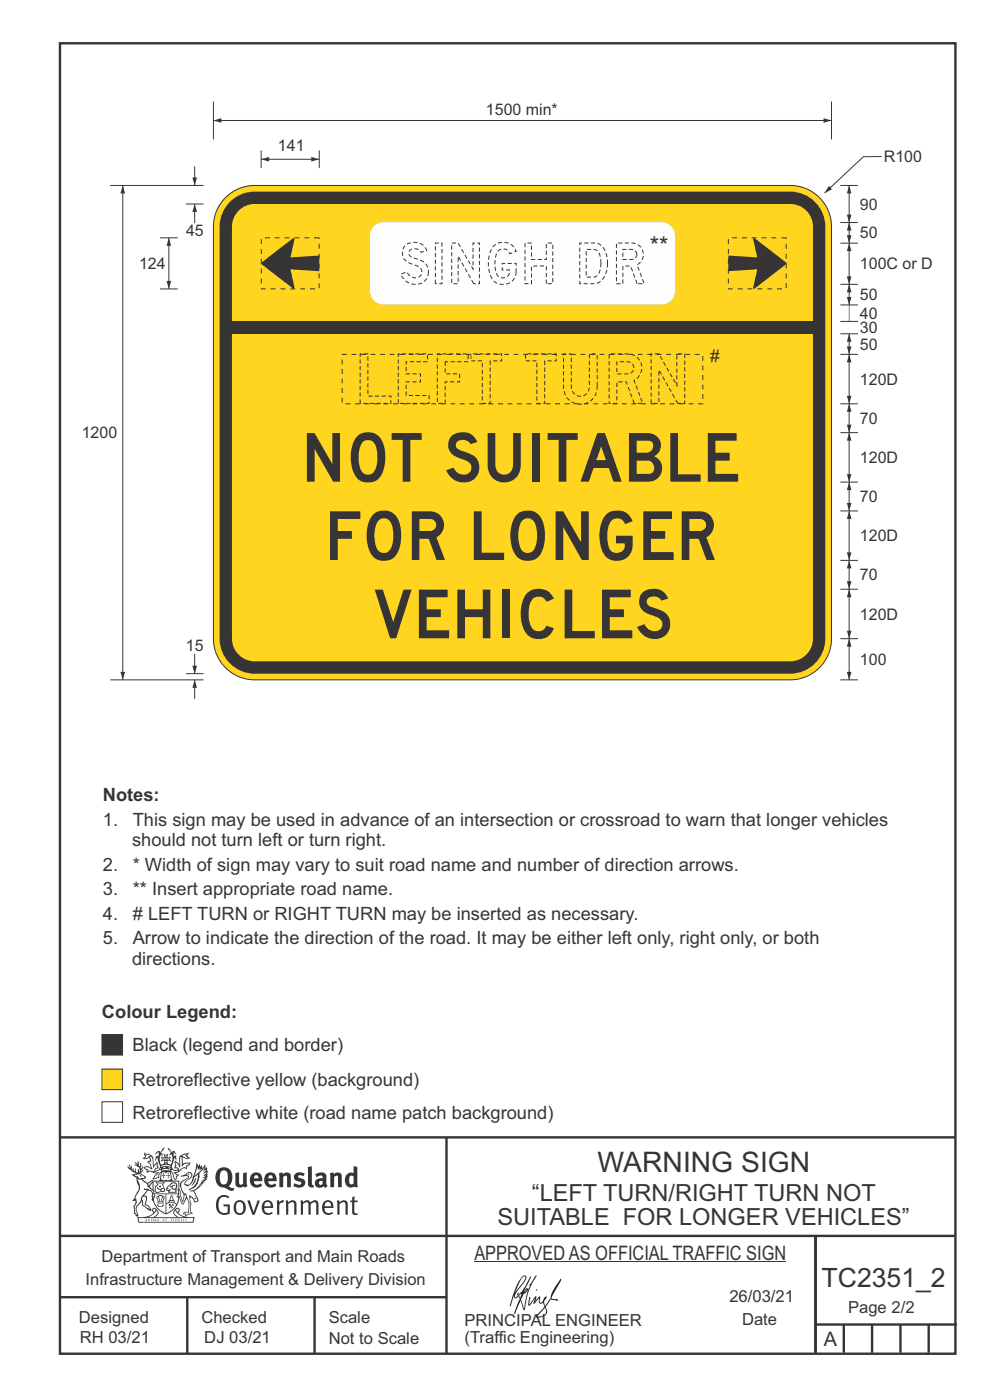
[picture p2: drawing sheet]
<svg xmlns="http://www.w3.org/2000/svg" width="210mm" height="297mm" viewBox="0 0 210 297" stroke-linecap="round" stroke-linejoin="round" font-family="sans-serif">
<g fill="none" stroke="#373435" stroke-width=".51">
<path d="M12.7 9.2h190v278h-190zM12.7 241.3h190M94.7 241.4v45.8M12.7 275.2h82M12.7 262.2h190.1M39.7 275.2v12M66.7 275.2v12M173 262.1v24.9M173 281h30M179 281v6M185 281v6M191 281v6"/>
<path d="M197 281v6"/>
</g>
<path d="M100.6 267.7h66.2" fill="none" stroke="#373435" stroke-width=".21"/>
<path d="M21.6 226.8h4.4v4.4h-4.4z" fill-rule="evenodd" fill="#ffd520" stroke="#373435" stroke-width=".21"/>
<path d="M21.6 219.5h4.4v4.3h-4.4z" fill-rule="evenodd" fill="#373435" stroke="#373435" stroke-width=".21"/>
<g fill="#373435">
<path d="M47 248.4a2.55 2.55 0 0 0 0 2.7l.3 .2a.81 .81 0 0 0 1-1v-.5a1.04 1.04 0 0 0-1.1-1.5zM46.3 248.1a1.82 1.82 0 0 1 2.1-.2 1.82 1.82 0 0 1 .9 1.8 2.29 2.29 0 0 1-.8 2l.7 .3h.5l-.2 .6a2.87 2.87 0 0 1-2-.7 2.12 2.12 0 0 1-1.7-3.1z" fill-rule="evenodd"/>
<path d="M49.9 248.9l.8-.2v2a.46 .46 0 0 0 .3 .6 .46 .46 0 0 0 .6-.3v-2.1l.7-.2v2.4l.2 .5-.5 .3-.3-.3a1.02 1.02 0 0 1-1.2 .3 1.02 1.02 0 0 1-.6-1.1z" fill-rule="evenodd"/>
<path d="M54 249.5l-.1 .5h.9a.49 .49 0 0 0-.2-.6 .49 .49 0 0 0-.6 .1zM53.4 249.1a1.34 1.34 0 0 1 1.6-.2 1.34 1.34 0 0 1 .6 1.5v.2h-1.7a.77 .77 0 0 0 .5 .8 .77 .77 0 0 0 .9-.4l.3 .5a1.59 1.59 0 0 1-2 .2 1.59 1.59 0 0 1-.5-2.1z" fill-rule="evenodd"/>
<path d="M57 249.5l-.1 .5h1a.49 .49 0 0 0-.2-.6 .49 .49 0 0 0-.7 .1zM56.4 249.1a1.34 1.34 0 0 1 1.6-.2 1.34 1.34 0 0 1 .7 1.5v.2h-1.8a.77 .77 0 0 0 .5 .8 .77 .77 0 0 0 .9-.4l.4 .5a1.59 1.59 0 0 1-2.1 .2 1.59 1.59 0 0 1-.5-2.1z" fill-rule="evenodd"/>
<path d="M59.2 248.9l.7-.2 .1 .4a.95 .95 0 0 1 1-.3 .95 .95 0 0 1 .7 .8v2.3h-.8v-2.3a.46 .46 0 0 0-.8 .1v2.2h-.8z" fill-rule="evenodd"/>
<path d="M62.6 249.1a1.75 1.75 0 0 1 2-.1l-.2 .5-.6-.2a.43 .43 0 0 0-.6 .3l.4 .3a1.04 1.04 0 0 1 1.2 1.1 1.04 1.04 0 0 1-1.4 1l-1.2-.4 .3-.6 1 .4 .4-.4a.88 .88 0 0 0-1-.5l-.4-.2-.1-.4z" fill-rule="evenodd"/>
<path d="M65.3 247.6l.8-.2 .1 3.8 .3 .2 .1 .4a.88 .88 0 0 1-1 0 .88 .88 0 0 1-.3-1z" fill-rule="evenodd"/>
<path d="M67.8 250.6a.43 .43 0 0 0-.1 .7 .43 .43 0 0 0 .7-.1v-.7zM66.8 249.1a1.7 1.7 0 0 1 2.4 .1v1.9l.3 .4-.4 .5-.5-.4a1.03 1.03 0 0 1-1.7-.1 1.03 1.03 0 0 1 .8-1.5h.7v-.4a.8 .8 0 0 0-1.2 .1z" fill-rule="evenodd"/>
<path d="M70 248.9l.7-.2 .1 .4a.95 .95 0 0 1 1-.3 .95 .95 0 0 1 .7 .8v2.3h-.8v-2.3a.46 .46 0 0 0-.8 .1v2.2h-.8z" fill-rule="evenodd"/>
<path d="M74.3 249.5a1.48 1.48 0 0 0 0 1.7h.5l.2-.1v-1.5l-.3-.2zM75 247.4l.8 .1 .1 4.4h-.7l-.1-.2a1.26 1.26 0 0 1-1.4 0 1.26 1.26 0 0 1-.5-1.3 1.29 1.29 0 0 1 .4-1.4 1.29 1.29 0 0 1 1.4-.1z" fill-rule="evenodd"/>
<path d="M46.4 253.9a1.72 1.72 0 0 1 2.3 0l-.3 .3a1.24 1.24 0 0 0-1.4-.2 1.24 1.24 0 0 0-.6 1.4 1.49 1.49 0 0 0 1.2 1.9l.7-.1v-1.3h-.8l-.1-.4h1.3v1.9a1.93 1.93 0 0 1-2.2 0 1.93 1.93 0 0 1-.7-2.2l.2-.8z" fill-rule="evenodd"/>
<path d="M50.4 255.1a1.65 1.65 0 0 0 .2 2.2 .99 .99 0 0 0 1-1.4 .78 .78 0 0 0-.4-.8 .78 .78 0 0 0-.8 0zM50 254.9a1.33 1.33 0 0 1 1.6-.1 1.33 1.33 0 0 1 .5 1.4 1.31 1.31 0 0 1-1.3 1.6 1.31 1.31 0 0 1-1.2-1.6v-.6z" fill-rule="evenodd"/>
<path d="M52.5 254.7l.4-.1 .9 2.6 .8-2.5h.5l-1.1 3h-.5z" fill-rule="evenodd"/>
<path d="M56.3 255.2l-.2 .7h1.3a.7 .7 0 0 0-.3-.8 .7 .7 0 0 0-.8 .1zM55.9 255a1.22 1.22 0 0 1 1.5-.2 1.22 1.22 0 0 1 .5 1.5h-1.8a.93 .93 0 0 0 .5 1 .93 .93 0 0 0 1.1-.2l.2 .3a1.43 1.43 0 0 1-1.8 .1 1.43 1.43 0 0 1-.6-1.7z" fill-rule="evenodd"/>
<path d="M58.7 254.7l.4-.1 .1 .5 .4-.4 .6-.1-.2 .5a.66 .66 0 0 0-.8 .7v1.9h-.4z" fill-rule="evenodd"/>
<path d="M60.6 254.7l.4-.1 .1 .5a.94 .94 0 0 1 1-.5 .94 .94 0 0 1 .8 .8v2.3h-.5l-.1-2.5a.81 .81 0 0 0-1.2 .3v2.2h-.4z" fill-rule="evenodd"/>
<path d="M63.7 254.7l.5-.1 .1 .5 .4-.3a.78 .78 0 0 1 1.1 .3 .9 .9 0 0 1 1-.5 .9 .9 0 0 1 .8 .8v2.3h-.5l-.1-2.5a.67 .67 0 0 0-1.1 .3v2.2h-.5v-2.4l-.4-.3-.7 .4v2.3h-.5z" fill-rule="evenodd"/>
<path d="M69 255.2l-.1 .7h1.3a.7 .7 0 0 0-.3-.8 .7 .7 0 0 0-.9 .1zM68.7 255a1.22 1.22 0 0 1 1.5-.2 1.22 1.22 0 0 1 .5 1.5h-1.8a.93 .93 0 0 0 .4 1 .93 .93 0 0 0 1.2-.2l.1 .3a1.44 1.44 0 0 1-1.7 .1 1.44 1.44 0 0 1-.6-1.7z" fill-rule="evenodd"/>
<path d="M71.4 254.7l.5-.1 .1 .5a.94 .94 0 0 1 1-.5 .94 .94 0 0 1 .8 .8v2.3h-.5l-.1-2.5a.81 .81 0 0 0-1.2 .3v2.2h-.4z" fill-rule="evenodd"/>
<path d="M74.7 253.9l.5-.1v.9h.7l-.1 .3h-.6v2.2l.1 .2h.5l.1 .3a.75 .75 0 0 1-1.2-.6v-2.1h-.4v-.3h.4z" fill-rule="evenodd"/>
<path d="M30.8 244.9l1.1 .3-.9 .5h-.4l.6-.5zM31.8 245.4h.2a2.44 2.44 0 0 1 .4 1.9l.1 .5 .7-1-.1 .6 .3 .3a.57 .57 0 0 0-.6 .7l-1-.1-.5 .2 .2-.5-.8-.3 .7-.1 .9 .5 .1-.1-.6-1.3-.2-.2h.5zM30.7 244.4l-.1 .5 .2 .4-.6 .4a1.04 1.04 0 0 0 1.4-.1l.2 .6-.3 .1-.2 .4a.94 .94 0 0 1 .8 1.1l-.2-.1a1.16 1.16 0 0 0-1.5-.1l.3 .4 .4 .2 .1 .5 .2 .1 .1-.2a.94 .94 0 0 1 1.1 .2l.8 .1-1.2 1.2a1.13 1.13 0 0 0 1.2-.2l.4-.1-.1-.4 .5-.8a.83 .83 0 0 0-.6 1.1l-.3-.1-.7 .4 1.1-1.4-.5 .1-.5-.1 1.3-.5-.1-.1-.9 .4v-.3l.2-.2 .3 .1 .1-.3-.2-.4v-.6l-.1-.4-.7 1v-.7a1.42 1.42 0 0 0-1.6-1.8z" fill-rule="evenodd"/>
<path d="M38.5 245.2l.5-.2 .7-.1-.6 .3 .8 .5h-.3zM38.3 245.5l.2-.1 .1 2a1.69 1.69 0 0 1 1.6-.6l-.8 .5 .1 .5a1.1 1.1 0 0 0-1.5 .6l-.1-.5-.2-.2h-.5l.3-.4-.3-.7a1.42 1.42 0 0 1 .8 1.1l.2-.1zM37.1 246.2l.1 1-.2 .3 .1 .4h.5l.1 .2a.96 .96 0 0 1-1.1-.1l-.1 .1a1.06 1.06 0 0 0 1.3 .2v.1a.72 .72 0 0 1-1 .2l.3 .5 .6 .2-.4 .2-.1 .6-.2-.3-.4-1.1-.4-.4 .4 .9a1.54 1.54 0 0 0 .7 1.2l.2-.3a.58 .58 0 0 1 .4-.8l.2-.1h-.3l-.5-.3 .9-.5a.93 .93 0 0 1 1.2-.5v.2l.2-.2 .1-.5a.99 .99 0 0 0 .7-.8l-1.3 .1-.3 .2-.1-1.4 .9 .4 .9-.3h-.4l-.5-.4 .4-.7-.6 .2a1.46 1.46 0 0 0-1.4 2.1v.4l-.2-.4z" fill-rule="evenodd"/>
<path d="M35.6 248.9l.2 .1-.1 .3 .4 .1h-.4v.6l-.1-.6h-.3l.3-.1z" fill-rule="evenodd"/>
<path d="M34.6 248.9l.2 .1v.3l.3 .1h-.3l-.1 .6v-.6h-.4l.4-.1z" fill-rule="evenodd"/>
<path d="M34.3 248.8a.57 .57 0 0 1 .9 .2 .57 .57 0 0 1 .9-.2l.2 1.4h-.2a.57 .57 0 0 1-.9 0 .69 .69 0 0 1-1.1 0zM34.2 248.1l-.3 2.1-.2 .4h3l-.2-.4-.3-2.1h-.2v.2l-.8-.1-.8 .1v-.2z" fill-rule="evenodd"/>
<path d="M34.2 252.4a.3 .3 0 0 0 .6 0 .3 .3 0 0 0-.6 0zM33.3 250.9l.3 .3-.3 .4a.79 .79 0 0 0 0 1.3l.8-.2-.1-.3a.55 .55 0 0 1-.7-.6l.1-.1 .2 .3 .3 .2 .8-.2-.4-.7 .4-.4-.7 .2zM33 250.7l1.1 .2 .9-.2-.4 .6 .4 1.2a.56 .56 0 0 1-.8 .3l-.2 .1a.73 .73 0 0 1-.9 .1 .73 .73 0 0 1-.3-1v-.4l.6-.4z" fill-rule="evenodd"/>
<path d="M35.6 251.8l.7-.4a.58 .58 0 0 1 1-.1 .58 .58 0 0 1-.4 .9l-.3-.3a.43 .43 0 0 1 .6-.4 .57 .57 0 0 0-.8 .2l-.2-.1-.3 .1 .4 .2a.55 .55 0 0 0 .9 .4v.5h-1.3l.3-.4-.1-.1-.6 .1 .2-.3-.2-.1zM35.4 251.8l-.1 .2a.39 .39 0 0 0 .2 .6h.3l-.2 .4h1.9l-.1-.8a.86 .86 0 0 0-.1-1.3 .86 .86 0 0 0-1.3 .4z" fill-rule="evenodd"/>
<path d="M36 254.8h.8v.2h-.8zM36.4 253.8l.2 .8h-.4zM36.4 253.5l-.3 .5-.1 .6h-.2v.4l-.7 .4 .2 .1a1.48 1.48 0 0 1 2.1 .2l.2-.1-.6-.5v-.5h-.2l-.1-.6z" fill-rule="evenodd"/>
<path d="M35.8 255.4l.4 .1 .1 .3 .3-.2-.2-.2a.38 .38 0 0 1 .5 .5l-.2-.2-.3 .2 .3 .2-.3 .3-.1-.4-.4 .4-.1-.2 .4-.3-.1-.1-.2 .1z" fill-rule="evenodd"/>
<path d="M34.5 254h.2v.2l-.2 .6h-.2zM33.6 255.3h.9v.2a.55 .55 0 0 1-.8 .4v-.2l-.2-.1zM33.4 254h.2l.2 .8h-.2zM33.6 255l.8-.1 .1 .2h-.8zM33.8 253.7h.5l-.2 1.1h-.1zM33.3 253.8l-.1 .3 .3 1.1a.48 .48 0 0 0-.1 .6 .48 .48 0 0 0 .5 .2h.5a.49 .49 0 0 0 .2-.8l.3-1.1-.1-.3a1.42 1.42 0 0 0-1.5 0z" fill-rule="evenodd"/>
<path d="M33.7 251.5l.4 .1 .1 .3h-.3z" fill-rule="evenodd"/>
<path d="M41.3 250.1l.3-.2-.2 .8-.6 .8h-.2l.5-.7z" fill-rule="evenodd"/>
<path d="M39.7 249l.3-.2 .5 .2a.88 .88 0 0 1-.6 1.1 1.22 1.22 0 0 0-.8 1.3l.5 .2a.72 .72 0 0 0 .9-.4l.5-.8 .2-.6 .8-.6v.2a2.85 2.85 0 0 1-2 2.9l.1 .1a2.13 2.13 0 0 0 1.9-1.5v-.3a2.01 2.01 0 0 0 .3-1.7l1.1-1.3-.4 1 .7-.5-.7 1 .8-.4-.8 .8 .7-.2-.9 .6 .8-.1-.8 .4h.7l-.8 .3 .3 .2h-.4l.2 .3h-.4l.2 .3h-.4l.1 .2h-.1a2.16 2.16 0 0 1-2 1.1l.1 .2 .4-.1a.76 .76 0 0 1 .7 .8l.5 1.2-.6 .2a1.45 1.45 0 0 0-1.1-1.3l.2 1.8-.1 1.8 .4 .3a1.07 1.07 0 0 0-1.2 .4v-.3l-.5-.2a.87 .87 0 0 1 1.1-.1v-.7a4.4 4.4 0 0 0-.6-3.1l-.1-.3h-.2a2.16 2.16 0 0 1-.7-2.2l.3-.4 1.2-.7a.55 .55 0 0 0-.4-.8zM37.8 252.4a.76 .76 0 0 1 .3 1.1l.6 1.6 .4-1.7 .2 .1a.61 .61 0 0 1-.1 .9l-.3 .8-.2 .1-.7-1.6-.3 .1a1.18 1.18 0 0 0 .1-1.4zM41.8 247.5l.2 .7 .3-.5v.6l.4-.5a1.9 1.9 0 0 1-1.2 1.4l-.3 .3zM38.2 249.6l1.4-.2 .2 .2v.3l-.5 .2a1.26 1.26 0 0 0-.9 1.9l.2 .7a1.84 1.84 0 0 1 .1 2.1l-.4-1.4a.96 .96 0 0 0-.4-1.2l-.4 .2a.78 .78 0 0 1 0 1.3l.1 .3h.4l.4 1.1a.38 .38 0 0 0 .2 .4 .38 .38 0 0 0 .4-.1l.6-1.2a2.94 2.94 0 0 1 .4 2.5l-.1 .4h-.8l-.3 .4v.2l.4-.1 .1 .4 .2 .1a1.02 1.02 0 0 1 1.3-.5v-.4l-.3-.1 .1-1.8-.3-1.3h.1a1.14 1.14 0 0 1 .8 1 .63 .63 0 0 0 .8-.2 .63 .63 0 0 0-.2-.9l-.6-1.2 .9-.6 .2-.4h.3l-.1-.2h.4l-.1-.3h.3l-.1-.3 .5-.1-.2-.2 .6-.4v-.2h-.2l.4-.5h-.3l.3-.5-.4 .1 .4-.5v-.3l-.3 .2 .2-.7-.1-.2-.4 .3v-.8l-.6 .8-.2-.8-.2 .5-.3-.7-.1 .6-.5-.8-.1 1.4-.6 1.8a1.81 1.81 0 0 1-1 1.5l-.6-.2a1.75 1.75 0 0 1 1.1-1.2 .75 .75 0 0 0 .1-1.3 .75 .75 0 0 0-1.2 .4z" fill-rule="evenodd"/>
<path d="M41.2 254.1h.3l.2 .2-.4 .1z" fill-rule="evenodd"/>
<path d="M29.4 258.4h11.6l-.1 .8h-11.4zM31.3 258.2l.5-.1a2.48 2.48 0 0 0 1.4-1.3l.3 .5-.5 .6-.5 .3zM32.5 256.6l.3-.2 .2 .1-.3 .7zM37.2 256.8a2.65 2.65 0 0 0 1.8 1.4h-1.1l-.5-.3-.5-.6zM37.4 256.5l.2-.1 .3 .2-.3 .6zM29.2 258.2l.1 1.2h11.8l.2-1.1-.2-.1a4.1 4.1 0 0 1-3.3-.9l.3-.4-.1-.6a1.06 1.06 0 0 0-1.3 1l.2 .4 .6 .5h-4.7l.3-.1a.84 .84 0 0 0 .6-.8 .84 .84 0 0 0-.5-.8l-.3-.2h-.5l-.1 .6 .3 .4a4.2 4.2 0 0 1-3.4 .9z" fill-rule="evenodd"/>
<path d="M31 258.7l.1 .2h-.2zM31 258.5l-.3 .6 .4-.2 .2 .2z" fill-rule="evenodd"/>
<path d="M31.3 258.6h.3v.4a.25 .25 0 0 0 .2-.1 .25 .25 0 0 0-.1-.3h.1a.29 .29 0 0 1 0 .4 .29 .29 0 0 1-.4 0 .29 .29 0 0 1 0-.4z" fill-rule="evenodd"/>
<path d="M32.2 258.6a.22 .22 0 0 1 .3 .2 .22 .22 0 0 1-.3 .2zM32 258.6l.1 .4a.33 .33 0 0 0 .4 0 .33 .33 0 0 0 0-.4 .33 .33 0 0 0-.5 0z" fill-rule="evenodd"/>
<path d="M32.9 258.7l.1 .2h-.2zM32.9 258.5l-.2 .6 .3-.2 .2 .2z" fill-rule="evenodd"/>
<path d="M33.3 258.6h.2l.1 .1 .2-.1-.2 .2 .2 .3-.3-.3-.1 .3h-.1l.2-.3z" fill-rule="evenodd"/>
<path d="M34.7 258.7l.1 .2h-.2zM34.7 258.5l-.3 .6 .4-.2 .2 .2z" fill-rule="evenodd"/>
<path d="M35 258.5h.5l-.2 .1v.5h-.2l.1-.5z" fill-rule="evenodd"/>
<path d="M36.2 258.6l.3-.1-.1 .1v.2h.1h-.1v.3h-.2z" fill-rule="evenodd"/>
<path d="M36.7 258.6h.2v.5h-.2z" fill-rule="evenodd"/>
<path d="M37.3 258.6a.22 .22 0 0 1 .3 .2 .22 .22 0 0 1-.3 .2zM37.1 258.6v.4a.33 .33 0 0 0 .5 0 .33 .33 0 0 0 0-.4 .33 .33 0 0 0-.5 0z" fill-rule="evenodd"/>
<path d="M37.8 258.6l.4-.1-.2 .1v.2h.1h-.1v.2l.2 .1h-.4z" fill-rule="evenodd"/>
<path d="M38.4 258.6h.2l-.1 .4 .2 .1h-.3z" fill-rule="evenodd"/>
<path d="M38.9 258.6h.2v.5h-.2z" fill-rule="evenodd"/>
<path d="M39.3 258.6h.2h-.1l.2 .3-.2 .2-.1-.1v-.1l.2 .1z" fill-rule="evenodd"/>
<path d="M34.2 247.4a1.51 1.51 0 0 1 2 .2 2.67 2.67 0 0 0-2.1 0zM35.7 247.6l.4 .1 .1 .3-.4-.1zM34.6 247.6h.5l.1 .2h-.4zM34 247.8l.3 .2h-.3zM34.9 246.9l.3-.2 .3 .2zM34.9 245.6l.2 .1v.3h-.2zM35 245.1l.2 .2 .2-.2-.1 .3h-.2zM35.1 246.3h.2l.1 .4-.2-.2-.2 .2zM35.3 245.7l.2-.1v.4h-.2zM34.4 245.7h.3l.1 .3-.4 .1 .2-.2zM35.7 245.7h.3l-.2 .2 .2 .2-.4-.1zM32.7 244.9l1-.5-.1 1-.2-.2-.3 .2-.3 1.1 .5-1 .3 .9a1.84 1.84 0 0 1 .2 1.7l.4 .1a2.48 2.48 0 0 1 2.2 0l.2-.2-.2-.7 .7-1.8 .4 .7-.2-1-.2-.1-.2 .3v-.9l.6 .4-.6-.8-.3 .1-.1 .4-.5-.9-.5-.3 .2 .5 .6 .5-.5 .8 .4-.4a2.06 2.06 0 0 1 0 2.3l-.5-.2-.2-.6 .1-.1 .8 .2-.4-.5 .4-.5-.7 .2-.2-.2 .2-.7-.5 .4-.5-.4 .2 .7-.2 .2-.7-.2 .4 .5-.4 .5 .8-.2 .1 .1-.2 .6-.5 .2a2.02 2.02 0 0 1 0-2.2l.3 .5-.1-.7-.3-.1 .8-1.2-.4 .3-.5 .8-.2-.3a.8 .8 0 0 0-.8 .5z" fill-rule="evenodd"/>
<path d="M29.2 250.1l.3 .1a.61 .61 0 0 1 .8 .4l.3 .2a.8 .8 0 0 1 .6 1l.4 .1 .5 .5a1 1 0 0 1 .5 1.1l-.1 .7v-.5h-.1a.96 .96 0 0 0-.8-1.3l-.2-.2h-.7l-.1-.1-.1 .1 .1 .3h.6l-1.2 1.3-.2 1-.4 .6a1.33 1.33 0 0 0-.5 1.8l.2 .5a1.26 1.26 0 0 1-.5-1.5l-.1-.3a1.56 1.56 0 0 0 .4-1.7l-.3 .2 .2-.5a3.2 3.2 0 0 0 .7-3zM30.4 253.9h.4a2.06 2.06 0 0 1-.1 1.6l.7 .5 .4 .4-.6-.1-.8-.6-.1-.9a.51 .51 0 0 1 .1-.9zM28.6 249.3a1.52 1.52 0 0 1 2.1 .5l-1.1 .2-.2-.1-.1-.4h-.5zM27.5 247v.8l-.3-.4h-.1a3.1 3.1 0 0 0 1.9 1.6l-1 .1 .5 .6 .5 .1 .1 1.1a1.84 1.84 0 0 1-.3 2.5l-.4 .9-.3 .4 .2 .1 .4-.1 .1 .4-.2 .5-.3 .2 .1 1.7h.2l.3 .5 .1 .1 .4-.1-.1-.5a1.3 1.3 0 0 1-.1-1.7l.9-1 .1 1.1 .6 .2 .5 .5 .1-.1 .2 .3h.5a1.85 1.85 0 0 0-1.2-1.4l.1-.3a1.39 1.39 0 0 0 0-1.4l-.5-.1 .5-.5a.66 .66 0 0 1 .9-.4 .66 .66 0 0 1 .3 .9l-.1 .4 .2-.1v.2l-.1 .3 .2 .5 .1-.3a2.24 2.24 0 0 0 .1-2.2 .73 .73 0 0 1-.7-.7 .73 .73 0 0 1 .6-.7v-.2a.94 .94 0 0 0-.9 .8 .48 .48 0 0 1-.1-.6 .48 .48 0 0 1 .5-.2l.5-.3a.51 .51 0 0 0-.8 .2l-.5 .2-1-.8h.6l.2-.5-1.2-.7 .5-.5v-.3l-.5 .4 .1-.2a.69 .69 0 0 0 .2-1v.4l-.2 .3v-1.1l-.3-.2 .1 .6-.1 .2-.4-1.3v.7l-.6-.4 .5 .7-.6-.2 .3 .3a1 1 0 0 1 .7 1.4l-.2-.8v.9l-.5-.2v-.8l-.2 .7-.2-.1-.1-.6-.2 .4-.2-.2 .1-.7-.2 .5z" fill-rule="evenodd"/>
<path d="M29.6 249.4l.2-.1 .3 .2z" fill-rule="evenodd"/>
<path d="M32.4 250.5h5.6v2l-.2-.1v-1.7h-5.2v2.5h5.2v-.8l.1 .2-.1 1.1v-.3h-2.5v4a4.1 4.1 0 0 0 2.6-3.6l.1-.1a4 4 0 0 1-2.8 3.9 4.2 4.2 0 0 1-2.8-4.7l.1 1.2 .1-.1a3.8 3.8 0 0 0 2.5 3.4v-4h-2.5l-.2-.9z" fill-rule="evenodd"/>
<circle cx="40" cy="249.1" r=".17"/>
</g>
<g fill="#252726">
<path d="M111.6 273.7l.2-.2-.5 .7zM110.4 274.5l.3 .1-.3 .7-.3-.4zM110.9 270.9l.5-.1a9.3 9.3 0 0 1-2 3.2l-.1 .2 1-2.5zM110.6 271a14.7 14.7 0 0 0-2.2 4.9l-.3 1.2 .1 .1 .8-2.4a.42 .42 0 0 0 .2 .7 .42 .42 0 0 0 .6-.3l.2-.2 .2 .6-1.1 3.1h.2l1.1-2.8 .6 1.9 .2 .2 .2-.5a13.5 13.5 0 0 1 2-6.2l.5-.5-.2-.2-1.6 2.1 .4-.1a14.9 14.9 0 0 0-1.3 5.1l-.4-1.2a1.39 1.39 0 0 1 .2-1.8l.1-.2a.92 .92 0 0 0 .8-1.2 .75 .75 0 0 0-.7 .7l-.2 .2 1.6-3.4h-.1l-.4 .7a10.5 10.5 0 0 1-2.2 3.2l.2-.4a.32 .32 0 0 0-.4 .2 .32 .32 0 0 0 .1 .4l-.5 .4a3.2 3.2 0 0 1 1.1-2.3l.5-.6a2.49 2.49 0 0 0 .7-1.6l-.3-.2z" fill-rule="evenodd"/>
<path d="M115.6 277.5a1.15 1.15 0 0 1 .1 1.3 1.15 1.15 0 0 1-1.2 .5h-.5zM112.3 275.1l-.3 1.7 .3 .2 1.2-1.5-.3 1.1 1.1-1.2a.94 .94 0 0 0 .4 1.2l.5-.3 .3 .9-1.2 1.3a.98 .98 0 0 0-.5 1 1.9 1.9 0 0 0 2.3-1.3l-.1-.3a1.02 1.02 0 0 1 .3-1.4l.5-.9 1.5 .3-.2-.5v.3l-1.1-.2v-.2l2-3.6 .1-.3-.1-.1-1.8 2.7a6.6 6.6 0 0 1-1.5 3l-.2-.2a1.01 1.01 0 0 1 .4-1.4l.1-.2-.3-.2-.3 .5-.2 .5-.5 .4-.2-.4 .1-.9-.2-.1-.8 .9 .2-.9h-.1l-1.4 1.7 .2-1.4v-.1z" fill-rule="evenodd"/>
<path d="M113.7 273.5l.3 .3h-.3z" fill-rule="evenodd"/>
</g>
<path d="M21.6 233.7h4.4v4.4h-4.4z" fill-rule="evenodd" fill="#fefefe" stroke="#373435" stroke-width=".21"/>
<path d="M47.8 41.9a8.7 8.7 0 0 1 6.2-2.6h113.6a8.8 8.8 0 0 1 8.8 8.8v87.4a8.8 8.8 0 0 1-8.8 8.7h-113.6a8.8 8.8 0 0 1-8.7-8.7v-87.4a8.7 8.7 0 0 1 2.5-6.2z" fill-rule="evenodd" fill="#ffd520" stroke="#373435" stroke-width=".21"/>
<path d="M48.4 43.2a7.4 7.4 0 0 1 5.6-2.5h113.6a7.5 7.5 0 0 1 7.5 7.4v87.4a7.5 7.5 0 0 1-7.5 7.4h-113.6a7.5 7.5 0 0 1-7.4-7.4v-87.4a7.4 7.4 0 0 1 1.8-4.9z" fill-rule="evenodd" fill="#373435"/>
<path d="M180.1 39.3v7.9" fill="none" stroke="#373435" stroke-width=".21"/>
<g fill="#373435">
<path d="M180.1 39.3l.5 1.7h-1z"/>
<path d="M179.6 45.5h1l-.5 1.7z"/>
</g>
<path d="M187 33.2l-3.9 .1-8.2 7.7" fill="none" stroke="#373435" stroke-width=".21"/>
<path d="M175.8 39.4l.7 .8-1.6 .8z" fill="#373435"/>
<path d="M45.3 21.5v8.1M178.3 39.3h3.7M178.3 135.5h3.7M178.3 125h3.7M180.1 125v10.5M178.3 144.2h3.7" fill="none" stroke="#373435" stroke-width=".21"/>
<g fill="#373435">
<path d="M179.6 133.8h1l-.5 1.7z"/>
<path d="M180.1 125l.5 1.7h-1z"/>
</g>
<path d="M180.1 135.5v8.7" fill="none" stroke="#373435" stroke-width=".21"/>
<g fill="#373435">
<path d="M180.1 135.5l.5 1.7h-1z"/>
<path d="M179.6 142.5h1l-.5 1.7z"/>
</g>
<path d="M55.4 33.8h12.3M55.4 31.9v3.8M67.7 31.9v3.8M178.3 70.8h3.7" fill="none" stroke="#373435" stroke-width=".21"/>
<g fill="#373435">
<path d="M66 33.3l1.7 .5-1.7 .5z"/>
<path d="M55.4 33.8l1.7-.5v1z"/>
</g>
<path d="M176.4 21.5v8.1M180.1 51.6v8.7" fill="none" stroke="#373435" stroke-width=".21"/>
<g fill="#373435">
<path d="M180.1 51.6l.5 1.7h-1z"/>
<path d="M179.6 58.6h1l-.5 1.7z"/>
</g>
<path d="M178.3 51.6h3.7M178.3 60.3h3.7" fill="none" stroke="#373435" stroke-width=".21"/>
<path d="M50.3 45a4.8 4.8 0 0 1 3.7-1.7h113.6a4.8 4.8 0 0 1 4.8 4.8v87.4a4.8 4.8 0 0 1-4.8 4.8h-113.6a4.8 4.8 0 0 1-4.8-4.8v-87.4a4.8 4.8 0 0 1 1.1-3.1z" fill-rule="evenodd" fill="#ffd520"/>
<path d="M55.5 55.7l6.7-5.2 .3 .2-.9 3.9 6.1-.4v3.3l-6.1-.4 .9 4-.3 .2-6.7-5.3z" fill-rule="evenodd" fill="#373435"/>
<path d="M45.3 25.6h131.1" fill="none" stroke="#373435" stroke-width=".21"/>
<g fill="#373435">
<path d="M174.7 25.1l1.7 .5-1.7 .4z"/>
<path d="M45.3 25.6l1.7-.5v.9z"/>
<path d="M48.3 68.2h125.3v2.6h-125.3z" fill-rule="evenodd"/>
</g>
<path d="M72.6 75.2h76.5v10.5h-76.5z" fill="none" stroke="#373435" stroke-width=".21" stroke-dasharray="1 1" stroke-linecap="butt"/>
<path d="M180.1 118.9v6.1" fill="none" stroke="#373435" stroke-width=".21"/>
<g fill="#373435">
<path d="M179.6 123.3h1l-.5 1.7z"/>
<path d="M180.1 118.9l.5 1.7h-1z"/>
</g>
<path d="M178.3 118.9h3.7M178.3 108.4h3.7M180.1 108.4v10.5" fill="none" stroke="#373435" stroke-width=".21"/>
<g fill="#373435">
<path d="M179.6 117.2h1l-.5 1.7z"/>
<path d="M180.1 108.4l.5 1.7h-1z"/>
</g>
<path d="M180.1 102.3v6.1" fill="none" stroke="#373435" stroke-width=".21"/>
<g fill="#373435">
<path d="M179.6 106.7h1l-.5 1.7z"/>
<path d="M180.1 102.3l.5 1.7h-1z"/>
</g>
<path d="M178.3 91.8h3.7M180.1 91.8v10.5M178.3 102.3h3.7" fill="none" stroke="#373435" stroke-width=".21"/>
<g fill="#373435">
<path d="M179.6 100.6h1l-.5 1.7z"/>
<path d="M180.1 91.8l.5 1.7h-1z"/>
</g>
<path d="M180.1 85.7v6.1" fill="none" stroke="#373435" stroke-width=".21"/>
<g fill="#373435">
<path d="M179.6 90.1h1l-.5 1.7z"/>
<path d="M180.1 85.7l.5 1.7h-1z"/>
</g>
<path d="M178.3 75.2h3.7M180.1 75.2v10.5M178.3 85.7h3.7" fill="none" stroke="#373435" stroke-width=".21"/>
<g fill="#373435">
<path d="M179.6 84h1l-.5 1.7z"/>
<path d="M180.1 75.2l.5 1.7h-1z"/>
</g>
<path d="M180.1 70.8v4.4" fill="none" stroke="#373435" stroke-width=".21"/>
<g fill="#373435">
<path d="M179.6 73.5h1l-.5 1.7z"/>
<path d="M180.1 70.8l.5 1.7h-1z"/>
</g>
<path d="M178.3 68.2h3.7M180.1 64.7v3.5" fill="none" stroke="#373435" stroke-width=".21"/>
<path d="M154.5 54.2l6.1 .4-.9-3.9 .3-.2 6.8 5.4-6.8 5.4-.3-.2 .9-4-6.1 .4z" fill-rule="evenodd" fill="#373435"/>
<path d="M154.5 50.5h12.3v10.8h-12.3z" fill="none" stroke="#373435" stroke-width=".21" stroke-dasharray="1 1" stroke-linecap="butt"/>
<path d="M178.3 64.7h3.7M180.1 60.3v4.4" fill="none" stroke="#373435" stroke-width=".21"/>
<g fill="#373435">
<path d="M179.6 63h1l-.5 1.7z"/>
<path d="M180.1 60.3l.5 1.7h-1z"/>
</g>
<path d="M178.3 47.2h3.7M180.1 47.2v4.4" fill="none" stroke="#373435" stroke-width=".21"/>
<g fill="#373435">
<path d="M179.6 49.9h1l-.5 1.7z"/>
<path d="M180.1 47.2l.5 1.7h-1z"/>
</g>
<path d="M55.4 50.5h12.3v10.8h-12.3z" fill="none" stroke="#373435" stroke-width=".21" stroke-dasharray="1 1" stroke-linecap="butt"/>
<path d="M35.8 50.5v10.8" fill="none" stroke="#373435" stroke-width=".21"/>
<g fill="#373435">
<path d="M35.8 50.5l.5 1.6h-1z"/>
<path d="M35.3 59.6h1l-.5 1.7z"/>
</g>
<path d="M26 39.3v104.9M34 50.5h3.7M34 61.3h3.7" fill="none" stroke="#373435" stroke-width=".21"/>
<g fill="#373435">
<path d="M26 39.3l.5 1.7h-.9z"/>
<path d="M25.6 142.5h.9l-.5 1.7z"/>
</g>
<path d="M23.4 39.3h19.8M23.4 144.2h19.8M41.3 144.2v4.1" fill="none" stroke="#373435" stroke-width=".21"/>
<path d="M41.3 144.2l.5 1.7h-1z" fill="#373435"/>
<path d="M41.3 138.7v4.2" fill="none" stroke="#373435" stroke-width=".21"/>
<path d="M40.8 141.2h1l-.5 1.7z" fill="#373435"/>
<path d="M39.4 43.3h3.8M41.3 43.3v4" fill="none" stroke="#373435" stroke-width=".21"/>
<path d="M41.3 43.3l.5 1.7h-1z" fill="#373435"/>
<path d="M41.3 35.3v4M39.4 142.9h3.8" fill="none" stroke="#373435" stroke-width=".21"/>
<path d="M40.8 37.7h1l-.5 1.6z" fill="#373435"/>
<path d="M79.5 47.8l1.2-.6 .6-.1h59a2.88 2.88 0 0 1 2.9 2.9v11.7a2.88 2.88 0 0 1-2.9 2.9h-59a2.88 2.88 0 0 1-2.8-2.9v-11.7a2.87 2.87 0 0 1 1-2.2z" fill-rule="evenodd" fill="#fefefe"/>
<text font-size="14.6" fill="#373435" x="75.1" y="85.6">LEFT TURN</text>
<g font-size="14.3" fill="#373435">
<text x="63.9" y="102.2">NOT SUITABLE</text>
<text x="68.8" y="118.8">FOR LONGER</text>
<text x="79.2" y="135.4">VEHICLES</text>
</g>
<text font-size="12" fill="#373435" x="84.6" y="60.2">SINGH DR</text>
<text font-size="6" fill="#373435" x="126.8" y="248.7">WARNING SIGN</text>
<text font-size="5.6" fill="#373435" x="174.3" y="273">TC2351_2</text>
<text font-size="5.1" fill="#373435" x="137.9" y="53.8">**</text>
<g font-size="5" fill="#373435">
<text x="112.8" y="254.8">“LEFT TURN/RIGHT TURN NOT</text>
<text x="105.5" y="260">SUITABLE FOR LONGER VEHICLES”</text>
</g>
<g font-size="4.2" fill="#373435">
<text x="100.6" y="267.2">APPROVED AS OFFICIAL TRAFFIC SIGN</text>
<text x="174.7" y="285.6">A</text>
</g>
<g font-size="3.9" fill="#373435">
<text x="21.8" y="170">Notes:</text>
<text x="21.8" y="175.2">1.</text>
<text x="28" y="179.5">should not turn left or turn right.</text>
<text x="28.2" y="175.2">This sign may be used in advance of an intersection or crossroad to warn that longer vehicles</text>
<text x="21.8" y="184.7">2.</text>
<text x="28.2" y="184.7">* Width of sign may vary to suit road name and number of direction arrows.</text>
<text x="21.8" y="189.9">3.</text>
<text x="28.2" y="189.9">** Insert appropriate road name.</text>
<text x="21.8" y="195.1">4.</text>
<text x="28.2" y="195.1"># LEFT TURN or RIGHT TURN may be inserted as necessary.</text>
<text x="21.8" y="200.3">5.</text>
<text x="28.2" y="200.3">Arrow to indicate the direction of the road. It may be either left only, right only, or both</text>
<text x="28" y="204.6">directions.</text>
<text x="21.6" y="216">Colour Legend:</text>
<text x="28.1" y="223">Black (legend and border)</text>
<text x="28.1" y="230.4">Retroreflective yellow (background)</text>
<text x="28.1" y="237.3">Retroreflective white (road name patch background)</text>
</g>
<text font-size="3.7" fill="#373435" x="150.7" y="76.7">#</text>
<g font-size="3.5" fill="#373435">
<text x="21.6" y="267.8">Department of Transport and Main Roads</text>
<text x="18.2" y="272.6">Infrastructure Management &amp; Delivery Division</text>
<text x="16.7" y="280.6">Designed</text>
<text x="42.7" y="280.6">Checked</text>
<text x="69.7" y="280.6">Scale</text>
<text x="98.5" y="281.3">PRINCIPAL ENGINEER</text>
<text x="154.7" y="276.2">26/03/21</text>
<text x="157.4" y="281.2">Date</text>
<text x="179.9" y="278.6">Page 2/2</text>
<text x="16.9" y="284.8">RH 03/21</text>
<text x="43.3" y="284.9">DJ 03/21</text>
<text x="69.7" y="285.2">Not to Scale</text>
<text x="98.5" y="284.8">(Traffic Engineering)</text>
</g>
<g font-size="3.4" fill="#373435">
<text x="103.1" y="24.3">1500 min*</text>
<text x="59" y="32">141</text>
<text x="187.5" y="34.3">R100</text>
<text x="182.4" y="44.5">90</text>
<text x="39.5" y="50.1">45</text>
<text x="182.4" y="50.6">50</text>
<text x="29.5" y="57.1">124</text>
<text x="182.4" y="57.2">100C or D</text>
<text x="182.4" y="63.7">50</text>
<text x="182.4" y="70.6">30</text>
<text x="182.4" y="67.6">40</text>
<text x="182.4" y="74.2">50</text>
<text x="182.4" y="81.6">120D</text>
<text x="182.4" y="89.9">70</text>
<text x="17.3" y="93">1200</text>
<text x="182.4" y="98.2">120D</text>
<text x="182.4" y="106.5">70</text>
<text x="182.4" y="114.8">120D</text>
<text x="182.4" y="123.1">70</text>
<text x="182.4" y="131.4">120D</text>
<text x="39.4" y="138.1">15</text>
<text x="182.4" y="141.1">100</text>
</g>
</svg>
